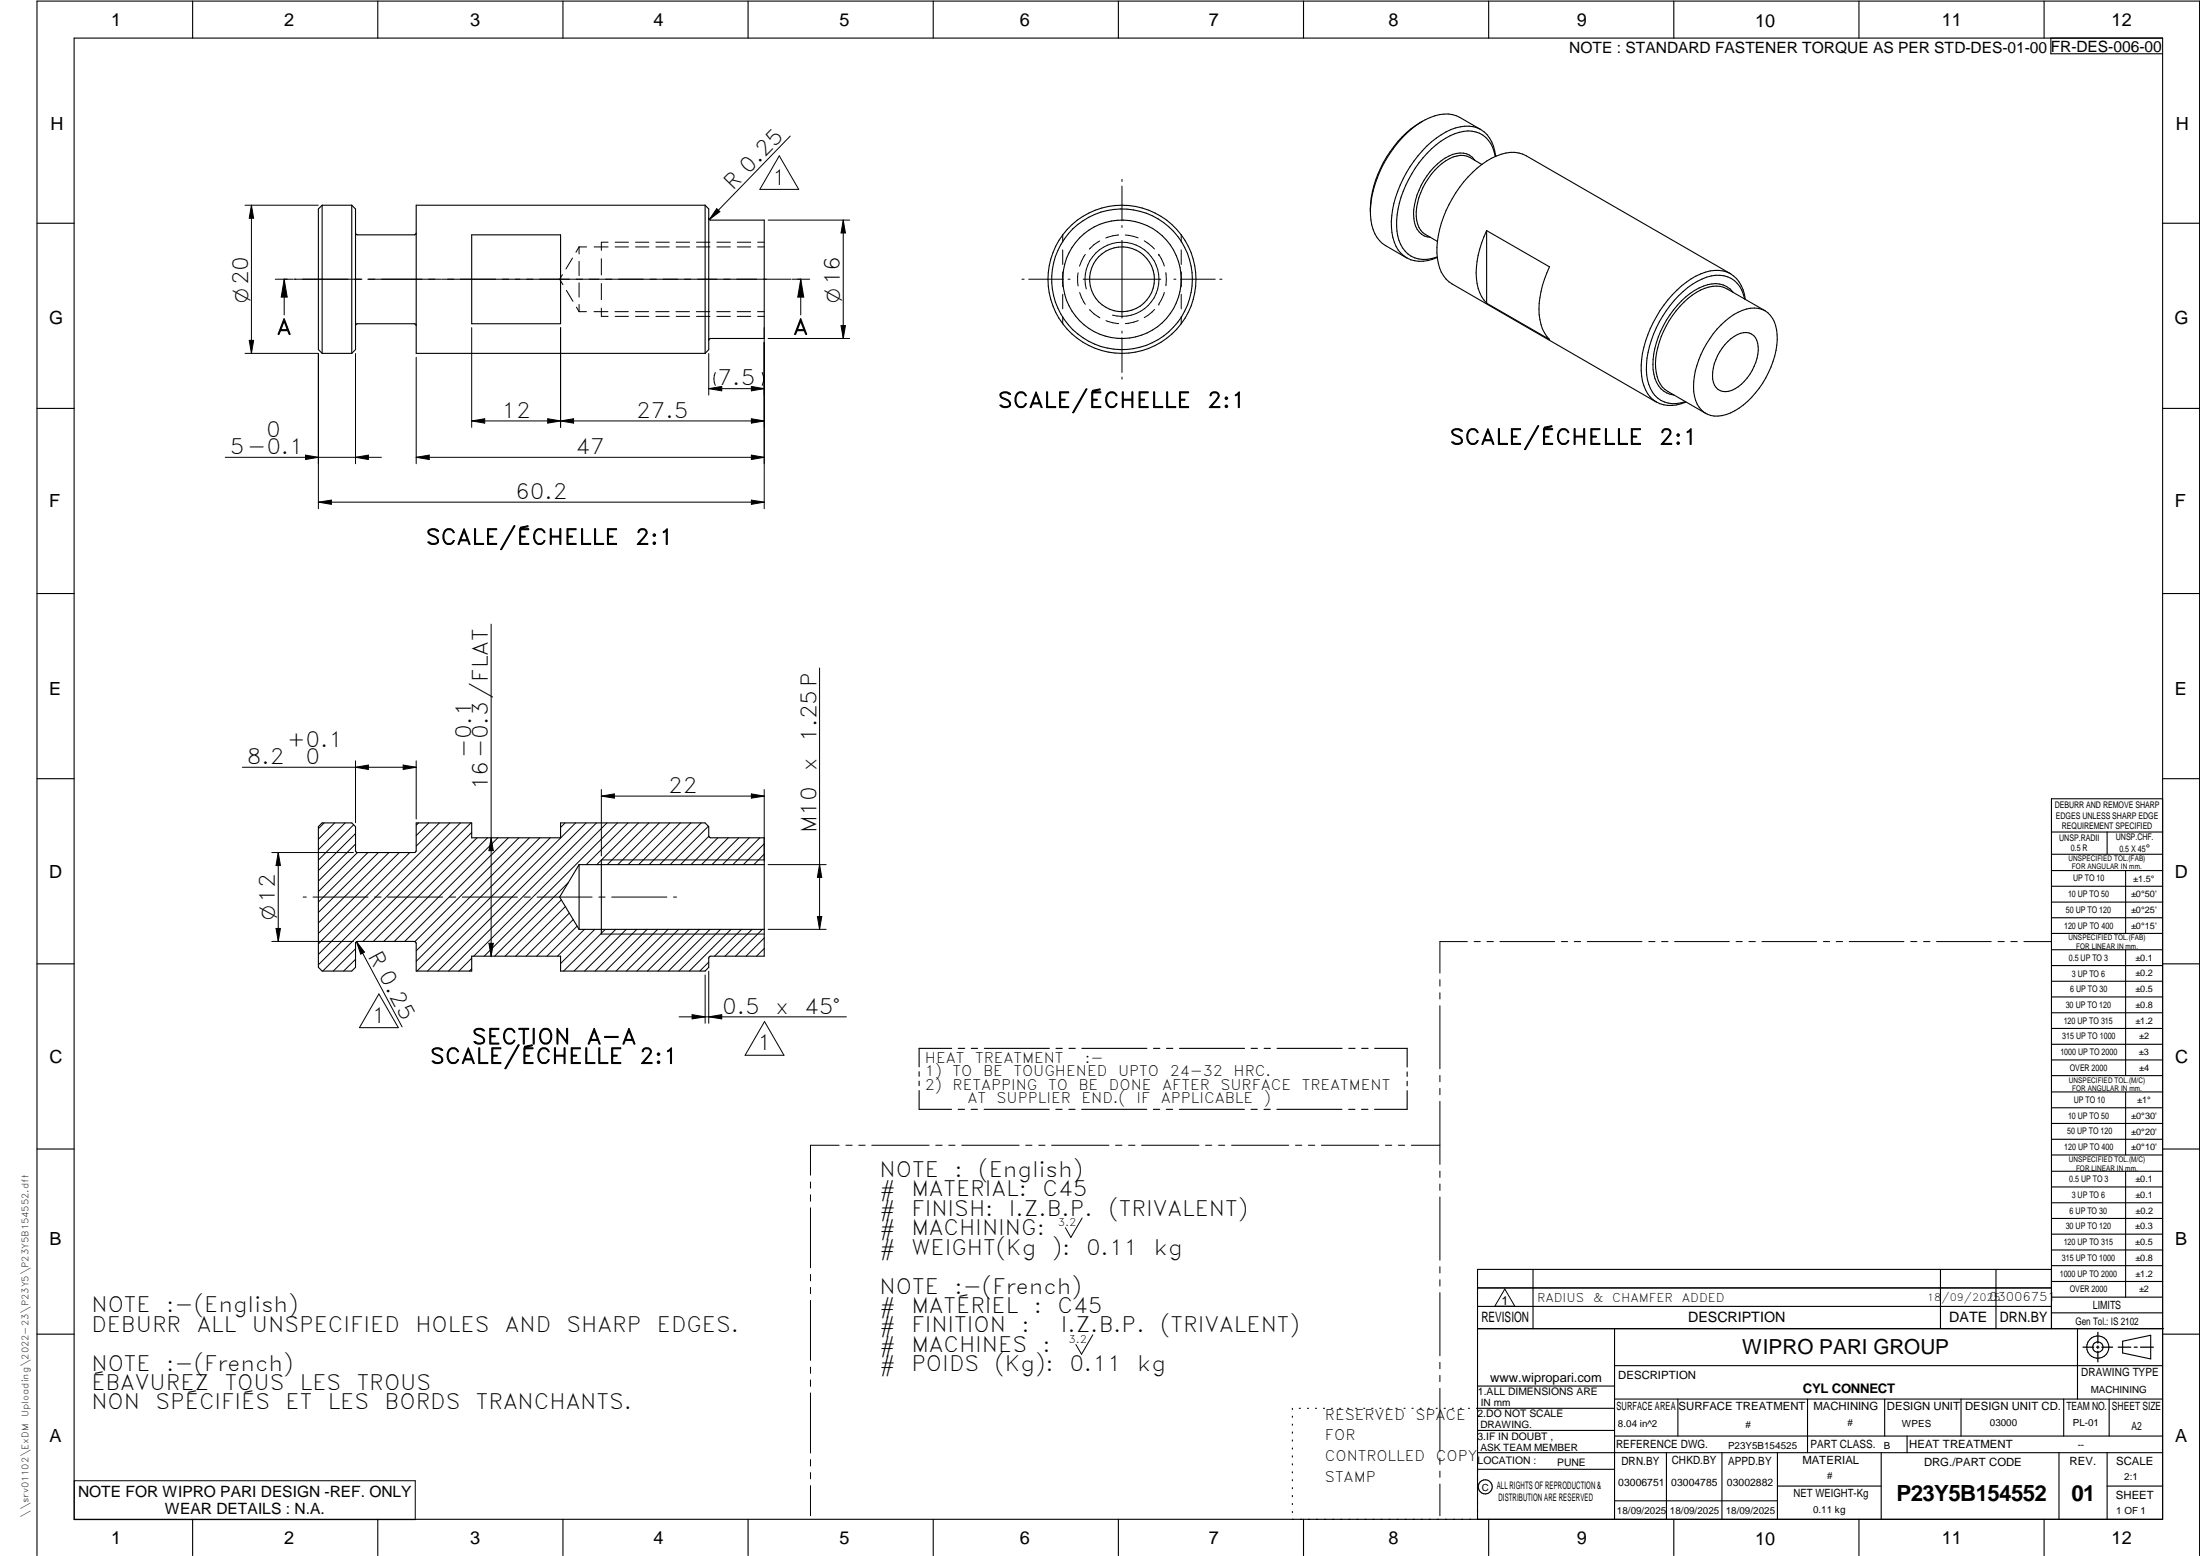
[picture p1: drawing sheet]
<svg xmlns="http://www.w3.org/2000/svg" width="594mm" height="420mm" viewBox="0 0 594 420" stroke-linecap="round" stroke-linejoin="round" font-family="sans-serif">
<g fill="none" stroke="#000" stroke-width=".3">
<path d="M20 10.3h564v400h-564zM52 .3v10M102 .3v10M152 .3v10M202 .3v10M252 .3v10M302 .3v10M352 .3v10M402 .3v10M452 .3v10M502 .3v10M552 .3v10"/>
<path d="M553.8 10.3v4.2h30.2M383.5 33.1a29.5 29.5 0 0 0-13.5 24.1M383.5 33.1a11.1 11.1 0 0 1 9.7-1.9l6.6 3.8M383.5 33.1a31.1 31.1 0 0 0-13.4 24.9 9.5 9.5 0 0 0 4.1 8.3l5.7 3.3M384.2 32.7l-.7 .4M399.8 35a9.8 9.8 0 0 0-9.4 .6 31.1 31.1 0 0 0-14.7 24.3 11 11 0 0 0 3.4 9.2 8.5 8.5 0 0 0 9 .4M399.8 35a9 9 0 0 1 4.1 7.2M87 55.4l-1 1v38l1 1M87 55.4v40M87 55.4h8M95 55.4v40M95 55.4l1 1v38l-1 1"/>
<path d="M190.4 55.4l1 1v38l-1 1M190.4 55.4v40M190.4 55.4h-78v40h78M191.4 58.9l.5 .5h14.5v32h-14.5l-.5 .5M398.3 43.3a5.2 5.2 0 0 0-7.1-1.1 18.8 18.8 0 0 0-9.4 16.9 5 5 0 0 0 4.5 5M400.1 44.4l-3.2-1.9a7.1 7.1 0 0 0-7.5 1.7 18.1 18.1 0 0 0-6.8 15.3 5.3 5.3 0 0 0 2.3 3.8l3.2 1.9M403.8 42.2a7.3 7.3 0 0 0-9.7-6.5 23.1 23.1 0 0 0-12.9 11.2 25 25 0 0 0-3.8 16.8 7.4 7.4 0 0 0 10.7 5.7M10 60.3h10M112.4 62.9l-.5 .5h-15.4l-.5-.2v-.3M127.4 63.4h24v24h-24zM388.1 65.2a31.3 31.3 0 0 1 14.7-22.5 9.5 9.5 0 0 1 9.4-.6l55.1 31.8M388.1 65.2a13.1 13.1 0 0 0 2.4 10.2l1.7 1.3 55.1 31.9"/>
<path d="M401.4 62.3a23.4 23.4 0 0 0-2.2 15.6 9.1 9.1 0 0 0 2.2 4M401.4 62.3l17 9.8a23.4 23.4 0 0 0-2.3 15.5 9.1 9.1 0 0 0 2.3 4.1l-17-9.8M401.4 62.3v19.6M467.3 73.9a9.8 9.8 0 0 0-9.3 .6 31 31 0 0 0-14.8 24.1 11.3 11.3 0 0 0 3.2 9.3l.9 .6M467.3 73.9a8.9 8.9 0 0 1 4 7M468 79a6.6 6.6 0 0 0-8-1.7 23.9 23.9 0 0 0-12.2 13.7 16.8 16.8 0 0 0-.5 12.3 5.9 5.9 0 0 0 4.7 3.4M584 60.3h10M87 95.4h8M112.4 87.9l-.5-.5h-15.4l-.5 .3v.2M464.8 87.7a13.4 13.4 0 0 1 9-4.5 6.1 6.1 0 0 1 6 6 22.3 22.3 0 0 1-4.7 15.6 16.5 16.5 0 0 1-11.1 7.6 5.9 5.9 0 0 1-6.4-5.4 23 23 0 0 1 6.1-18.1zM466.6 92.2a6.6 6.6 0 0 1 5.7-2.3 3.7 3.7 0 0 1 2.5 3.7 13.1 13.1 0 0 1-7.2 11.8 3.5 3.5 0 0 1-5.1-3 13.4 13.4 0 0 1 4.1-10.2zM471.1 80.8a7.3 7.3 0 0 0-10.3-6 26.1 26.1 0 0 0-13.6 13.8 21.6 21.6 0 0 0-2 15.2 7.2 7.2 0 0 0 9.9 4.7"/>
<path d="M476.6 83.9l-10.2-5.9a8.1 8.1 0 0 0-8.3 1 24.8 24.8 0 0 0-11 20.4 7.5 7.5 0 0 0 3.3 6.3l10.2 5.9M10 110.3h10M447.3 108.5a8.8 8.8 0 0 0 8 .1M584 110.3h10M10 160.3h10M584 160.3h10M10 210.3h10M584 215.7h-30v143.1M584 210.3h10M87 222.2h8l1 1v6.5v.3l.5 .2 15.6-.1 .3-.4v-7.5h15v4h24v-4h39l1 1v2.5l.5 .5h14.5v32h-14.5l-.5 .5v2.5l-1 1h-39v-4h-24v4h-15v-7.5l-.3-.4-15.6-.1-.5 .3v.2v6.5l-1 1h-8l-1-1v-38zM156.4 233.5l-5.3 8.7 5.3 8.8M156.4 233.5v17.5"/>
<path d="M156.4 233.5h50M162.4 232.2v20M554 224.7h30M554 230.7h30M554 235.1h30M554 239.3h30M569 224.7v6M574 235.1v17M156.4 251h50M554 243.6h30M554 247.8h30M554 252.1h30"/>
<path d="M554 256.5h30M574 256.5v33.9M10 260.3h10M554 260.7h30M554 265h30M554 269.2h30M554 273.5h30M554 277.7h30M584 260.3h10M248.2 289.4v1.2M248.2 291.9v1.3M248.2 294.5v5.1h8.8"/>
<path d="M257 283.1h-8.8v5M258.7 299.6h1.8M258.8 283.1h1.7M262.2 299.6h1.7M262.3 283.1h1.7M265.8 299.6h17.5M265.8 283.1h17.6M285.1 299.6h1.7M285.2 283.1h1.6M288.6 299.6h1.7M288.7 283.1h1.7M292.1 299.6h17.6"/>
<path d="M292.1 283.1h17.6M311.4 299.6h1.8M311.5 283.1h1.7M315 299.6h1.6M315 283.1h1.7M318.5 299.6h17.5M318.5 283.1h17.6M337.8 299.6h1.7M337.9 283.1h1.6M341.3 299.6h1.7M341.4 283.1h1.7M344.8 299.6h17.6"/>
<path d="M344.8 283.1h17.6M364.2 299.6h1.7M364.2 283.1h1.7M367.7 299.6h1.7M367.7 283.1h1.7M371.2 283.1h8.8v5M380 294.5v5.1h-8.8M380 289.4v1.3M380 292v1.2M554 282h30M554 286.2h30M554 290.4h30"/>
<path d="M554 294.9h30M554 299.1h30M574 294.9v17M10 310.3h10M554 303.4h30M554 307.6h30M554 311.9h30M554 316.3h30M574 316.3v34M584 310.3h10M554 320.5h30M554 324.8h30"/>
<path d="M554 329h30M554 333.2h30M554 337.5h30M399 358.8h185.2M399 352.8h155M399 347.8h155M414 342.8v16M436 358.8v51.5M524 342.8v16M539 342.8v16M554 341.8h30M554 346h30"/>
<path d="M554 350.3h30M554 354.5h30M554 342.8h-155v67.5M561 358.8v19M10 360.3h10M399 374.3h37M436 377.8h148M453.1 377.8v10M488.1 377.8v14.5M508.9 377.8v10M529.5 377.8v10M557.3 377.8v10"/>
<path d="M569.5 377.8v10M573.2 362.2l7.6-1.6v6.3l-7.6-1.6zM584 368.8h-148M584 360.3h10M349 380.3v.3M349 382.4v.3M349 384.6v.3M349 386.7v.3M349 388.8v.3M349 391v.3M349 393.1v.3M349 395.3v.3"/>
<path d="M349 397.4v.3M349 399.5v.3M350.9 380.3h.2M353.1 380.3h.2M355.2 380.3h.3M357.4 380.3h.3M359.6 380.3h.3M361.7 380.3h.3M363.9 380.3h.3M366.1 380.3h.3M368.3 380.3h.2M370.4 380.3h.3"/>
<path d="M372.6 380.3h.3M374.8 380.3h.3M376.9 380.3h.4M379.1 380.3h.3M381.3 380.3h.3M383.4 380.3h.4M385.6 380.3h.3M387.8 380.3h.3M390 380.3h.3M392.2 380.3h.3M394.3 380.3h.3M396.5 380.3h.3"/>
<path d="M398.7 380.3h37.3M399 396.7h37M399 392.3h185M399 386.2h37M436 387.8h148M450 392.3v18M465 392.3v18M480 392.3v18M508 392.3v18M515 387.8v4.5M556 392.3v18M569 392.3v18"/>
<path d="M52 410.3v9.7M102 410.3v9.7M152 410.3v9.7M202 410.3v9.7M252 410.3v9.7M302 410.3v9.7M349 401.7v.3M349 403.8v.4M349 406v.3M349 408.1v.3M352 410.3v9.7M402 410.3v9.7"/>
<path d="M436 405.3h44M452 410.3v9.7M480 401.3h28M502 410.3v9.7M552 410.3v9.7M569 401.3h15M10 420v-419.7h584v419.7"/>
<circle cx="303" cy="75.4" r="20"/>
<circle cx="303" cy="75.4" r="16"/>
<circle cx="303" cy="75.4" r="19"/>
<circle cx="303" cy="75.4" r="8.7"/>
<circle cx="566.5" cy="363.7" r="1.39"/>
<circle cx="566.5" cy="363.8" r="3"/>
<circle cx="401.1" cy="401.5" r="1.9"/>
</g>
<g fill="none" stroke="#000" stroke-width=".27">
<path d="M213.4 36.7l-21.8 22.6M66.2 55.4h19.7M67.9 55.4v40M67.9 55.4l.6 3.5h-1.2zM193.5 56.3l.9 .8-2.8 2.2zM207.4 59.4h22M210.4 42.1l5.3 9h-10.5zM227.7 59.4l.6 3.5h-1.2zM227.7 59.4v32M303 48.4v.6M303 50.2v9.4M74.3 75.4h4.9"/>
<path d="M76.7 75.4v9.6M76.7 75.4l.8 4.8h-1.6zM79.4 75.4h18.3M99.3 75.4h19.7M119.2 75.4h94.4M151.9 74.2l-.8 1.2 .9 1.5M152.9 78.4l1.8 3M154.6 69.7l-1.8 2.9M156.4 66.7l-.9 1.4M156.4 66.7h2M156.4 66.7v1.9M156.4 70.6v3.8"/>
<path d="M156.4 76.4v3.8M160.4 66.7h3.8M162.4 69.9v4.4M162.4 76.5v4.4M164.2 65.4h-1.8v2.2M166.1 66.7h3.6M166.1 65.4h3.6M171.6 66.7h3.6M171.6 65.4h3.6M177.1 66.7h3.6M177.1 65.4h3.6M182.6 66.7h3.6"/>
<path d="M182.6 65.4h3.6M188.1 66.7h3.6M188.1 65.4h3.6M193.6 66.7h3.6M193.6 65.4h3.6M199.1 66.7h3.6M199.1 65.4h3.6M204.6 66.7h1.8M204.6 65.4h1.8M213.9 75.4h4.7M216.2 75.4l.8 4.8h-1.6zM216.2 75.4v9.6"/>
<path d="M276 75.4h.6M277.8 75.4h9.4M287 63.4v2M287 67.5v3.9M287 73.4v4M287 79.5v3.9M288.4 75.4h.6M291.1 73.7v3.5M291.5 79l1.6 3.2M292.5 75.4h21M293.1 68.7l-1.6 3.2M293.3 78a10 10 0 0 1 8.8-12.5 10 10 0 0 1 10.9 10.8 10 10 0 0 1-12.6 8.8"/>
<path d="M297 65.1l-1.6 1-1.2 1.2M302 63.5l-1.5 .2-1.9 .6M303 60.9v.5M303 64.9v21M303.9 63.5l3.4 .7M309 65l2.7 2.2M312.9 68.7h.1M312.9 68.7l1.5 3.1M314.4 79l-1.5 3.1M314.8 73.6v3.6M317 75.4h.5M318.8 75.4h9.4"/>
<path d="M319 63.4v2M319 67.5v3.9M319 73.4v4M319 79.5v3.9M329.4 75.4h.6M66.2 95.4h19.7M67.3 91.9h1.2l-.6 3.5zM86 95.5v41.9M96 95.5v29.7M112.4 96.5v28.7M127.4 88.5v26.9M151.4 88.5v26.9"/>
<path d="M155.7 82.9l.7 1.3M156.4 84.2h2M156.4 82.2v2M160.4 84.2h3.8M162.4 83.2v2.2h1.8M166.1 84.2h3.6M166.1 85.4h3.6M171.6 84.2h3.6M171.6 85.4h3.6M177.1 84.2h3.6M177.1 85.4h3.6M182.5 84.2h3.7"/>
<path d="M182.6 85.4h3.6M188 84.2h3.7M188.1 85.4h3.6M191.4 95.5v11.2M193.5 84.2h3.7M193.6 85.4h3.6M199 84.2h3.7M199.1 85.4h3.6M204.5 84.2h1.9M204.6 85.4h1.8M206.4 88.5v48.9M207.4 91.4h22"/>
<path d="M227.1 87.9h1.2l-.6 3.5zM287 85.5v1.9M294.2 83.6l1.2 1.2 1.6 1M298.7 86.6l1.8 .6 1.6 .2M303 89.4v.6M303 91.2v9.4M307.4 86.6l-1.3 .4-2.2 .4M311.8 83.6l-1.8 1.6-1 .6M312.9 82.1h.1M319 85.5v1.9M127.4 113.7l3.5-.6v1.2zM127.4 113.7h79"/>
<path d="M147.9 113.1v1.2l7-1.2v1.2zM191.4 104.9h15M191.4 104.9l3.5-.5v1.1zM193.2 100.6a4.1 4.1 0 0 0 0 3.5M202.9 104.4l3.5 .5-3.5 .6zM202.9 113.1l3.5 .6-3.5 .6zM205.8 100.6a3.8 3.8 0 0 1 0 3.5M303 101.8v.6M60.8 123.5h42.2M82.5 122.9l3.5 .6-3.5 .6zM86 135.6h120.4M86 135.6l3.5-.6v1.2z"/>
<path d="M96 123.5l3.5-.6v1.2zM112.4 123.5l3.5-.6v1.2zM112.4 123.5h94M202.9 135l3.5 .6-3.5 .6zM202.9 122.9l3.5 .6-3.5 .6zM132.6 168.5v89.7M221.3 180.4v70.6M65.4 207.2h47M96 207.2l3.5-.6v1.2zM96 205.4v16.8M108.9 206.6l3.5 .6-3.5 .6zM112.4 205.4v15.7"/>
<path d="M162.4 215l3.5-.6v1.1zM162.4 215h44M162.4 213.2v17.9M202.9 214.4l3.5 .6-3.5 .5zM206.4 213.2v19.2M73.4 230.2h22.1M75.1 230.2l.6 3.5h-1.2zM75.1 230.2v24M87.5 222.2l-1.5 1.6M90.4 222.2l-4.4 4.4M93.2 222.2l-7.2 7.2M95.5 222.7l-9.5 9.5"/>
<path d="M96 225.1l-10 10M96 227.9l-10 10M96.5 230.2l-10.5 10.5M99.3 230.2l-13.3 13.4M102.2 230.2l-16.2 16.2M105 230.2l-19 19M107.8 230.2l-21.8 21.9M110.7 230.2l-24.7 24.7M113 222.2l-.6 .6M115.8 222.2l-3.4 3.4M118.7 222.2l-6.3 6.3M121.5 222.2l-35.5 35.5"/>
<path d="M124.3 222.2l-38.3 38.3M127.2 222.2l-40 40M127.4 224.8l-29.4 29.4M128.8 226.2l-28 28M131.7 226.2l-28.1 28M132.6 226.2l.6 3.5h-1.2zM134.4 226.2l-27.9 28M137.3 226.2l-28 28M140.1 226.2l-28.1 28.1M143 226.2l-30.6 30.6M145.8 226.2l-33.4 33.4M148.6 226.2l-36 36"/>
<path d="M152.6 222.2l-1.2 1.2M153.5 238.3l-19.9 19.9M155.4 222.2l-40 40M158.3 222.2l-40 40M161.1 222.2l-40 40M162.4 232.2h44M163.9 222.2l-36 36M166.7 222.2l-35.9 36M169.6 222.2l-11.3 11.3M172.4 222.2l-11.2 11.3M175.2 222.2l-11.2 11.3M178 222.2l-11.2 11.3"/>
<path d="M180.9 222.2l-11.3 11.3M183.7 222.2l-11.2 11.3M186.6 222.2l-11.3 11.3M189.4 222.2l-11.3 11.3M191.3 223.1l-10.3 10.4M191.4 225.8l-7.6 7.7M193.8 226.2l-7.2 7.3M196.7 226.2l-7.3 7.3M199.5 226.2l-7.2 7.3M202.3 226.2l-7.2 7.3M205.2 226.2l-7.3 7.3M206.4 230.6l-2.8 2.9"/>
<path d="M206.4 227.8l-5.7 5.7M207.4 233.5h15.7M221.3 233.5l.6 3.4h-1.2zM73.4 254.2h22.1M74.5 250.7h1.2l-.6 3.5zM81.9 242.2h.8M84.5 242.2h14.9M96 256.2l-6 6M96 259l-3.2 3.2M96.3 254.3l12.3 23M96.3 254.3l2.1 2.8-1 .5zM101.2 242.2h1.7"/>
<path d="M104.7 242.2h14.8M121.4 242.2h1.7M124.8 242.2h14.9M127.4 258.7l-3.5 3.5M132 254.7h1.2l-.6 3.5zM141.5 242.2h1.7M145 242.2h14.9M151.6 243l-15.2 15.2M152.7 244.8l-13.5 13.4M153.7 246.5l-11.6 11.7M154.8 248.3l-9.9 9.9M155.9 250.1l-8.2 8.1"/>
<path d="M157.8 251l-7.3 7.2M160.6 251l-9.2 9.2M161.7 242.2h1.7M162.4 252.2h44M163.4 251l-11.2 11.2M165.2 242.2h14.9M166.3 251l-11.3 11.2M169.1 251l-11.2 11.2M172 251l-11.3 11.2M174.7 251l-11.2 11.2M177.6 251l-11.2 11.2M180.4 251l-11.2 11.2"/>
<path d="M181.9 242.2h.8M183.3 251l-11.3 11.2M186.1 251l-11.3 11.2M188.9 251l-11.2 11.2M191.4 259.8l-2.4 2.4M191.7 251l-11.2 11.2M194.6 251l-11.3 11.2M197.4 251l-11.3 11.2M200.2 251l-7.3 7.2M203.1 251l-7.3 7.2M205.9 251l-7.3 7.2M206.4 256.1l-2.1 2.1"/>
<path d="M206.4 253.3l-4.9 4.9M207.4 251h15.7M220.7 247.5h1.2l-.6 3.5zM396.2 254.3h-7.4v8.5M398.1 254.3h1.6M401.5 254.3h1.8M405 254.3h14.8M421.6 254.3h1.7M425.1 254.3h1.7M428.6 254.3h14.8M445.2 254.3h1.7M448.7 254.3h1.7"/>
<path d="M452.2 254.3h14.8M468.8 254.3h1.7M472.3 254.3h1.7M475.8 254.3h14.8M492.4 254.3h1.7M495.8 254.3h1.8M499.4 254.3h14.7M516 254.3h1.6M519.4 254.3h1.8M522.9 254.3h14.8M539.5 254.3h1.7M543 254.3h1.7"/>
<path d="M546.5 254.3h7.4M102.3 268.4l5.3 9.1h-10.5zM127.4 261.6l-.7 .6M183.4 274.6h45.2M186.9 274l3.5 .6-3.5 .5zM190.4 263.3v13M191.4 262.3v14M191.4 274.6l3.5-.6v1.1zM206.5 275.8l5.2 9.1h-10.5zM388.8 264.5v1.8M388.8 268.1v1.6M388.8 271.6v17"/>
<path d="M388.8 290.4v1.7M388.8 293.9v1.7M388.8 297.4v17M218.9 319.2v1.6M226.6 309.2h-7.7v8.1M228.4 309.2h1.7M231.9 309.2h1.7M235.4 309.2h15.5M252.7 309.2h1.7M256.2 309.2h1.7M259.7 309.2h15.5M277 309.2h1.7"/>
<path d="M280.5 309.2h1.7M284 309.2h15.5M301.2 309.2h1.8M304.8 309.2h1.7M308.3 309.2h15.5M325.5 309.2h1.7M329.1 309.2h1.6M332.6 309.2h15.4M349.8 309.2h1.7M353.3 309.2h1.7M356.8 309.2h15.5M374.1 309.2h1.7"/>
<path d="M377.6 309.2h1.7M381.1 309.2h7.7M388.8 316.2v1.7M388.8 319.7v1.7M218.9 322.6v1.8M218.9 326.1v16.2M292.2 328.9l-3 5.2-1.5-2.6M388.8 323.2v17.1M218.9 344.1v1.8M218.9 347.6v1.7M218.9 351.2v16.1M388.8 342.1v1.6"/>
<path d="M388.8 345.6v1.7M388.8 349v17.1M406.4 348.1l2.7 4.6h-5.5zM218.9 369.1v1.7M218.9 372.6v1.8M218.9 376.1v16.2M295.1 360.4l-3 5.3-1.6-2.6M388.8 367.9v1.7M388.8 371.4v1.7M388.8 374.9v17M20.1 399.8h92v10.5h-92zM218.9 394.1v1.8"/>
<path d="M218.9 397.6v1.7M388.8 393.7v1.7M388.8 397.2v1.7M218.9 401.2v8.1M388.8 400.7v8.6"/>
</g>
<path d="M566.5 359.7v3M562.5 363.8h2.9M566.1 363.8h.7M566.5 363.4v.7M566.5 364.9v2.8M567.6 363.8h2.9M572 363.8h3.4M576.3 363.8h.8M578 363.8h3.5" fill="none" stroke="#000" stroke-width=".34"/>
<g fill="#000">
<path d="M67.9 55.4l.6 3.5h-1.2zM193.5 56.3l.9 .9-2.8 2.1zM227.7 59.4l.6 3.5h-1.2zM67.3 91.9h1.2l-.6 3.5zM76.7 75.4l.8 4.8h-1.6zM216.2 75.4l.8 4.8h-1.6zM227.1 87.9h1.2l-.6 3.5zM127.4 113.7l3.5-.6v1.2zM147.9 113.1l3.5 .6-3.5 .6zM151.4 113.7l3.5-.6v1.2zM191.4 104.9l3.5-.5v1.1zM202.9 104.4l3.5 .5-3.5 .6z"/>
<path d="M202.9 113.1l3.5 .6-3.5 .6zM82.5 122.9l3.5 .6-3.5 .6zM86 135.6l3.5-.6v1.2zM96 123.5l3.5-.6v1.2zM112.4 123.5l3.5-.6v1.2zM202.9 135l3.5 .6-3.5 .6zM202.9 122.9l3.5 .6-3.5 .6zM96 207.2l3.5-.6v1.2zM108.9 206.6l3.5 .6-3.5 .6zM162.4 215l3.5-.6v1.1zM202.9 214.4l3.5 .6-3.5 .5zM75.1 230.2l.6 3.5h-1.2z"/>
<path d="M132.6 226.2l.6 3.5h-1.2zM221.3 233.5l.6 3.4h-1.2zM74.5 250.7h1.2l-.6 3.5zM96.3 254.3l2.1 2.8-1 .5zM132 254.7h1.2l-.6 3.5zM220.7 247.5h1.2l-.6 3.5zM186.9 274l3.5 .6-3.5 .5zM191.4 274.6l3.5-.6v1.1z"/>
</g>
<g font-size="6">
<text x="512.1" y="405.2">P23Y5B154552</text>
<text x="559.4" y="405.2">01</text>
</g>
<g font-size="5.7">
<text x="197.9" y="51.5" transform="rotate(-46 197.9 51.5)">R 0.25</text>
<text x="208.4" y="49.9">1</text>
<text x="74.7" y="90.3">A</text>
<text x="214.2" y="90.3">A</text>
<text x="193.8" y="104.1">7.5</text>
<text x="135.4" y="112.8">12</text>
<text x="171.8" y="112.8">27.5</text>
<text x="269.4" y="110.1">SCALE/ÉCHELLE</text>
<text x="326" y="110.1">2:1</text>
<text x="71.9" y="118.1">0</text>
<text x="62.1" y="122.6">5-0.1</text>
<text x="155.4" y="122.6">47</text>
<text x="391.4" y="120">SCALE/ÉCHELLE</text>
<text x="448" y="120">2:1</text>
<text x="139.1" y="134.7">60.2</text>
<text x="115" y="147">SCALE/ÉCHELLE</text>
<text x="171.5" y="147">2:1</text>
<text x="77.5" y="201.8">+0.1</text>
<text x="220.5" y="200.4" transform="rotate(-90 220.5 200.4)">1.25P</text>
<text x="66.7" y="206.3">8.2</text>
<text x="82.5" y="206.3">0</text>
<text x="127.2" y="204.8" transform="rotate(-90 127.2 204.8)">-0.1</text>
<text x="220.5" y="208.2" transform="rotate(-90 220.5 208.2)">x</text>
<text x="131.8" y="213.4" transform="rotate(-90 131.8 213.4)">16-0.3/FLAT</text>
<text x="180.4" y="214.1">22</text>
<text x="220.5" y="225" transform="rotate(-90 220.5 225)">M10</text>
<text x="99.3" y="258" transform="rotate(62 99.3 258)">R 0.25</text>
<text x="195" y="273.7">0.5</text>
<text x="209.4" y="273.7">x</text>
<text x="217.2" y="273.7">45°</text>
<text x="100.3" y="276.2">1</text>
<text x="127.4" y="281.9">SECTION</text>
<text x="158.4" y="281.9">A-A</text>
<text x="116.1" y="287.2">SCALE/ÉCHELLE</text>
<text x="172.6" y="287.2">2:1</text>
<text x="204.5" y="283.6">1</text>
<text x="237.5" y="317.8">NOTE</text>
<text x="257.7" y="317.8">:</text>
<text x="264.1" y="317.8">(English)</text>
<text x="237.5" y="323">#</text>
<text x="246.1" y="323">MATERIAL:</text>
<text x="281.5" y="323">C45</text>
<text x="237.5" y="328.3">#</text>
<text x="246.1" y="328.3">FINISH:</text>
<text x="272.4" y="328.3">I.Z.B.P.</text>
<text x="299.3" y="328.3">(TRIVALENT)</text>
<text x="237.5" y="333.5">#</text>
<text x="246.1" y="333.5">MACHINING:</text>
<text x="237.5" y="338.8">#</text>
<text x="246.1" y="338.8">WEIGHT(Kg</text>
<text x="284" y="338.8">):</text>
<text x="293.3" y="338.8">0.11</text>
<text x="311.6" y="338.8">kg</text>
<text x="237.5" y="349.3">NOTE</text>
<text x="257.7" y="349.3">:-(French)</text>
<text x="24.7" y="354.3">NOTE</text>
<text x="24.7" y="359.6">DEBURR</text>
<text x="44.9" y="354.3">:-(English)</text>
<text x="53.1" y="359.6">ALL</text>
<text x="68" y="359.6">UNSPECIFIED</text>
<text x="112.2" y="359.6">HOLES</text>
<text x="136.3" y="359.6">AND</text>
<text x="153" y="359.6">SHARP</text>
<text x="177.4" y="359.6">EDGES.</text>
<text x="237.5" y="354.5">#</text>
<text x="237.5" y="359.8">#</text>
<text x="246.1" y="354.5">MATÉRIEL</text>
<text x="246.1" y="359.8">FINITION</text>
<text x="275.8" y="359.8">:</text>
<text x="279.2" y="354.5">:</text>
<text x="285.6" y="354.5">C45</text>
<text x="286.4" y="359.8">I.Z.B.P.</text>
<text x="313.3" y="359.8">(TRIVALENT)</text>
<text x="237.5" y="365">#</text>
<text x="246.1" y="365">MACHINES</text>
<text x="281.5" y="365">:</text>
<text x="24.7" y="370.1">NOTE</text>
<text x="44.9" y="370.1">:-(French)</text>
<text x="237.5" y="370.3">#</text>
<text x="246.1" y="370.3">POIDS</text>
<text x="268.5" y="370.3">(Kg):</text>
<text x="288.8" y="370.3">0.11</text>
<text x="307.1" y="370.3">kg</text>
<text x="24.7" y="375.3">ÉBAVUREZ</text>
<text x="60.7" y="375.3">TOUS</text>
<text x="81" y="375.3">LES</text>
<text x="96.3" y="375.3">TROUS</text>
<text x="24.7" y="380.6">NON</text>
<text x="42" y="380.6">SPÉCIFIÉS</text>
<text x="77.1" y="380.6">ET</text>
<text x="88.5" y="380.6">LES</text>
<text x="103.9" y="380.6">BORDS</text>
<text x="128.5" y="380.6">TRANCHANTS.</text>
</g>
<text font-size="5.6" x="470.5" y="365.5">WIPRO PARI GROUP</text>
<g font-size="5.4">
<text x="67" y="81.7" transform="rotate(-90 67 81.7)">O20</text>
<text x="226.8" y="81.7" transform="rotate(-90 226.8 81.7)">O16</text>
<text x="74.2" y="248.5" transform="rotate(-90 74.2 248.5)">O12</text>
</g>
<g font-size="4.9">
<text x="30" y="6.9">1</text>
<text x="76.7" y="6.9">2</text>
<text x="127" y="6.9">3</text>
<text x="176.5" y="6.9">4</text>
<text x="226.7" y="6.9">5</text>
<text x="275.4" y="6.9">6</text>
<text x="326.4" y="6.9">7</text>
<text x="375" y="6.9">8</text>
<text x="425.8" y="6.9">9</text>
<text x="473.9" y="7.3">10</text>
<text x="524.3" y="6.9">11</text>
<text x="570.2" y="6.9">12</text>
<text x="13.6" y="35.1">H</text>
<text x="587.6" y="35.1">H</text>
<text x="13.2" y="87.5">G</text>
<text x="587.2" y="87.5">G</text>
<text x="13.2" y="137">F</text>
<text x="587.2" y="137">F</text>
<text x="13.2" y="187.6">E</text>
<text x="587.2" y="187.6">E</text>
<text x="13.2" y="237">D</text>
<text x="587.2" y="237">D</text>
<text x="13.4" y="287.1">C</text>
<text x="587.4" y="287.1">C</text>
<text x="13.4" y="336.2">B</text>
<text x="587.4" y="336.2">B</text>
<text x="13.4" y="389.3">A</text>
<text x="587.4" y="389.3">A</text>
<text x="30" y="416.9">1</text>
<text x="76.7" y="416.9">2</text>
<text x="127" y="416.9">3</text>
<text x="176.5" y="416.9">4</text>
<text x="226.7" y="416.9">5</text>
<text x="275.4" y="416.9">6</text>
<text x="326.4" y="416.9">7</text>
<text x="375" y="416.9">8</text>
<text x="425.8" y="416.9">9</text>
<text x="473.9" y="417.3">10</text>
<text x="524.3" y="416.9">11</text>
<text x="570.2" y="416.9">12</text>
</g>
<g font-size="4.2">
<text x="423.7" y="14.3">NOTE : STANDARD FASTENER TORQUE AS PER STD-DES-01-00</text>
<text x="553.8" y="14">FR-DES-006-00</text>
<text x="21.1" y="404.3">NOTE FOR WIPRO PARI DESIGN -REF. ONLY</text>
<text x="44.5" y="408.8">WEAR DETAILS : N.A.</text>
</g>
<g font-size="3.9">
<text x="249.8" y="287">HEAT</text>
<text x="263.3" y="287">TREATMENT</text>
<text x="292.9" y="287">:-</text>
<text x="249.8" y="290.6">1)</text>
<text x="257.3" y="290.6">TO</text>
<text x="265.5" y="290.6">BE</text>
<text x="273.7" y="290.6">TOUGHENED</text>
<text x="301.9" y="290.6">UPTO</text>
<text x="315.9" y="290.6">24-32</text>
<text x="333.1" y="290.6">HRC.</text>
<text x="249.8" y="294.2">2)</text>
<text x="257.3" y="294.2">RETAPPING</text>
<text x="261.2" y="297.8">AT</text>
<text x="269.1" y="297.8">SUPPLIER</text>
<text x="283" y="294.2">TO</text>
<text x="291.2" y="294.2">BE</text>
<text x="292" y="297.8">END.(</text>
<text x="299.4" y="294.2">DONE</text>
<text x="306.9" y="297.8">IF</text>
<text x="313.5" y="297.8">APPLICABLE</text>
<text x="313.8" y="294.2">AFTER</text>
<text x="329.5" y="294.2">SURFACE</text>
<text x="341.3" y="297.8">)</text>
<text x="351.5" y="294.2">TREATMENT</text>
<text x="400" y="357.1">REVISION</text>
<text x="455.9" y="357.1">DESCRIPTION</text>
<text x="526.4" y="357.1">DATE</text>
<text x="540" y="357.1">DRN.BY</text>
<text x="357.8" y="383.3">RESERVED</text>
<text x="382.3" y="383.3">SPACE</text>
<text x="357.8" y="388.9">FOR</text>
<text x="357.8" y="394.5">CONTROLLED</text>
<text x="387.8" y="394.5">COPY</text>
<text x="357.8" y="400">STAMP</text>
</g>
<text font-size="3.6" x="486.8" y="376.1">CYL CONNECT</text>
<text font-size="3.5" x="402.4" y="373.3">www.wipropari.com</text>
<text font-size="3.4" x="405.4" y="352.4">1</text>
<g font-size="3.3">
<text x="415.1" y="351.5">RADIUS</text>
<text x="430.2" y="351.5">&amp;</text>
<text x="435.4" y="351.5">CHAMFER</text>
<text x="454.2" y="351.5">ADDED</text>
<text x="537.1" y="351.4">03006751</text>
</g>
<g font-size="3.1">
<text x="565.1" y="353.5">LIMITS</text>
<text x="562" y="371.7">DRAWING TYPE</text>
<text x="437" y="372.3">DESCRIPTION</text>
<text x="436.5" y="380.8">SURFACE AREA</text>
<text x="453.3" y="380.8">SURFACE TREATMENT</text>
<text x="489.7" y="380.8">MACHINING</text>
<text x="509.5" y="380.8">DESIGN UNIT</text>
<text x="530.6" y="380.8">DESIGN UNIT CD.</text>
<text x="558" y="380.6">TEAM NO.</text>
<text x="570.3" y="380.7">SHEET SIZE</text>
<text x="575.6" y="386.1">A2</text>
<text x="436.4" y="391.1">REFERENCE DWG.</text>
<text x="437.8" y="395.5">DRN.BY</text>
<text x="451.4" y="395.4">CHKD.BY</text>
<text x="466.6" y="395.5">APPD.BY</text>
<text x="486.7" y="395.4">MATERIAL</text>
<text x="488.9" y="390.9">PART CLASS.</text>
<text x="515.6" y="390.9">HEAT TREATMENT</text>
<text x="519.6" y="395.9">DRG./PART CODE</text>
<text x="558.9" y="395.5">REV.</text>
<text x="571.4" y="395.6">SCALE</text>
<text x="484.3" y="404.2">NET WEIGHT-Kg</text>
<text x="571.4" y="404.7">SHEET</text>
</g>
<text font-size="3" x="579.5" y="230.1">°</text>
<g font-size="2.8">
<text x="285.6" y="331.1">3.2</text>
<text x="520.4" y="351.2">18/09/2025</text>
<text x="560.4" y="357.7">Gen Tol.: IS 2102</text>
<text x="288.5" y="362.6">3.2</text>
<text x="399.1" y="376.6">1.ALL DIMENSIONS ARE</text>
<text x="399" y="382.7">2.DO NOT SCALE</text>
<text x="399" y="388.7">3.IF IN DOUBT ,</text>
<text x="399" y="395.4">LOCATION :</text>
<text x="420.5" y="396">PUNE</text>
<text x="404.2" y="402">ALL RIGHTS OF REPRODUCTION &amp;</text>
<text x="437" y="401.2">03006751</text>
<text x="451.3" y="401.2">03004785</text>
<text x="466.3" y="401.2">03002882</text>
<text x="404.7" y="405.4">DISTRIBUTION ARE RESERVED</text>
</g>
<g font-size="2.7">
<text x="564.6" y="376.2">MACHINING</text>
<text x="399.9" y="379.7">IN mm</text>
<text x="399.7" y="385.7">DRAWING.</text>
<text x="436.9" y="385.4">8.04 in^2</text>
<text x="471.4" y="385.5">#</text>
<text x="498.9" y="385">#</text>
<text x="513.6" y="385.3">WPES</text>
<text x="537.3" y="385.1">03000</text>
<text x="559.7" y="385.1">PL-01</text>
<text x="399.7" y="391.8">ASK TEAM MEMBER</text>
<text x="466.6" y="391.2">P23Y5B154525</text>
<text x="508.7" y="391.2">B</text>
<text x="561.1" y="391.1">--</text>
<text x="493.4" y="399.5">#</text>
<text x="573.6" y="399.7">2:1</text>
<text x="400.1" y="402.5">C</text>
<text x="436.6" y="408.7">18/09/2025</text>
<text x="450.9" y="408.8">18/09/2025</text>
<text x="466" y="408.9">18/09/2025</text>
<text x="489.6" y="408.5">0.11 kg</text>
<text x="571.4" y="408.7">1 OF 1</text>
</g>
<g font-size="2.5">
<text x="554.9" y="218.3">DEBURR AND REMOVE SHARP</text>
<text x="555.2" y="221">EDGES UNLESS SHARP EDGE</text>
<text x="556.1" y="227.1">UNSP.RADII</text>
<text x="556.8" y="223.8">REQUIREMENT SPECIFIED</text>
<text x="571.4" y="226.9">UNSP.CHF.</text>
<text x="559.2" y="229.9">0.5 R</text>
<text x="572.3" y="230.1">0.5 X 45</text>
<text x="559.8" y="238">UP TO 10</text>
<text x="576.1" y="238.1">±1.5°</text>
<text x="558.5" y="242.2">10 UP TO 50</text>
<text x="575.5" y="242.3">±0°50'</text>
<text x="557.4" y="250.7">120 UP TO 400</text>
<text x="557.9" y="246.5">50 UP TO 120</text>
<text x="575.5" y="250.7">±0°15'</text>
<text x="575.5" y="246.5">±0°25'</text>
<text x="558.7" y="259.4">0.5 UP TO 3</text>
<text x="559.5" y="263.7">3 UP TO 6</text>
<text x="576.6" y="263.6">±0.2</text>
<text x="576.6" y="259.4">±0.1</text>
<text x="559" y="267.9">6 UP TO 30</text>
<text x="576.6" y="267.9">±0.5</text>
<text x="557.8" y="272.2">30 UP TO 120</text>
<text x="576.6" y="272.2">±0.8</text>
<text x="556.9" y="280.7">315 UP TO 1000</text>
<text x="557.3" y="276.4">120 UP TO 315</text>
<text x="576.6" y="276.4">±1.2</text>
<text x="577.7" y="280.7">±2</text>
<text x="556.4" y="284.9">1000 UP TO 2000</text>
<text x="577.6" y="284.9">±3</text>
<text x="558.9" y="289.2">OVER 2000</text>
<text x="577.7" y="289.3">±4</text>
<text x="560" y="297.9">UP TO 10</text>
<text x="577.1" y="297.9">±1°</text>
<text x="558.5" y="302.1">10 UP TO 50</text>
<text x="575.5" y="302.1">±0°30'</text>
<text x="557.4" y="310.6">120 UP TO 400</text>
<text x="558.2" y="306.3">50 UP TO 120</text>
<text x="575.5" y="310.6">±0°10'</text>
<text x="575.5" y="306.4">±0°20'</text>
<text x="558.8" y="319.2">0.5 UP TO 3</text>
<text x="559.4" y="323.4">3 UP TO 6</text>
<text x="576.6" y="319.2">±0.1</text>
<text x="576.6" y="323.5">±0.1</text>
<text x="558.9" y="327.7">6 UP TO 30</text>
<text x="576.7" y="327.7">±0.2</text>
<text x="557.8" y="332">30 UP TO 120</text>
<text x="576.6" y="332">±0.3</text>
<text x="556.8" y="340.5">315 UP TO 1000</text>
<text x="557.3" y="336.3">120 UP TO 315</text>
<text x="576.6" y="336.3">±0.5</text>
<text x="576.6" y="340.5">±0.8</text>
<text x="556.2" y="344.7">1000 UP TO 2000</text>
<text x="576.6" y="344.7">±1.2</text>
<text x="558.9" y="349">OVER 2000</text>
<text x="577.6" y="349">±2</text>
</g>
<g font-size="2.4">
<text x="7.7" y="382.7" transform="rotate(-90 7.7 382.7)">Uploading\2022-23\P23Y5\P23Y5B154552.dft</text>
<text x="7.7" y="409.8" transform="rotate(-90 7.7 409.8)">\\srv01102\ExDM</text>
</g>
<g font-size="2.1">
<text x="558.5" y="232.4">UNSPECIFIED TOL.(FAB)</text>
<text x="559.5" y="234.7">FOR ANGULAR IN mm.</text>
<text x="558.6" y="253.9">UNSPECIFIED TOL.(FAB)</text>
<text x="560.7" y="256.3">FOR LINEAR IN mm.</text>
<text x="558.7" y="292.3">UNSPECIFIED TOL.(M/C)</text>
<text x="559.6" y="294.7">FOR ANGULAR IN mm.</text>
<text x="558.7" y="313.7">UNSPECIFIED TOL.(M/C)</text>
<text x="560.6" y="316.1">FOR LINEAR IN mm.</text>
</g>
</svg>
